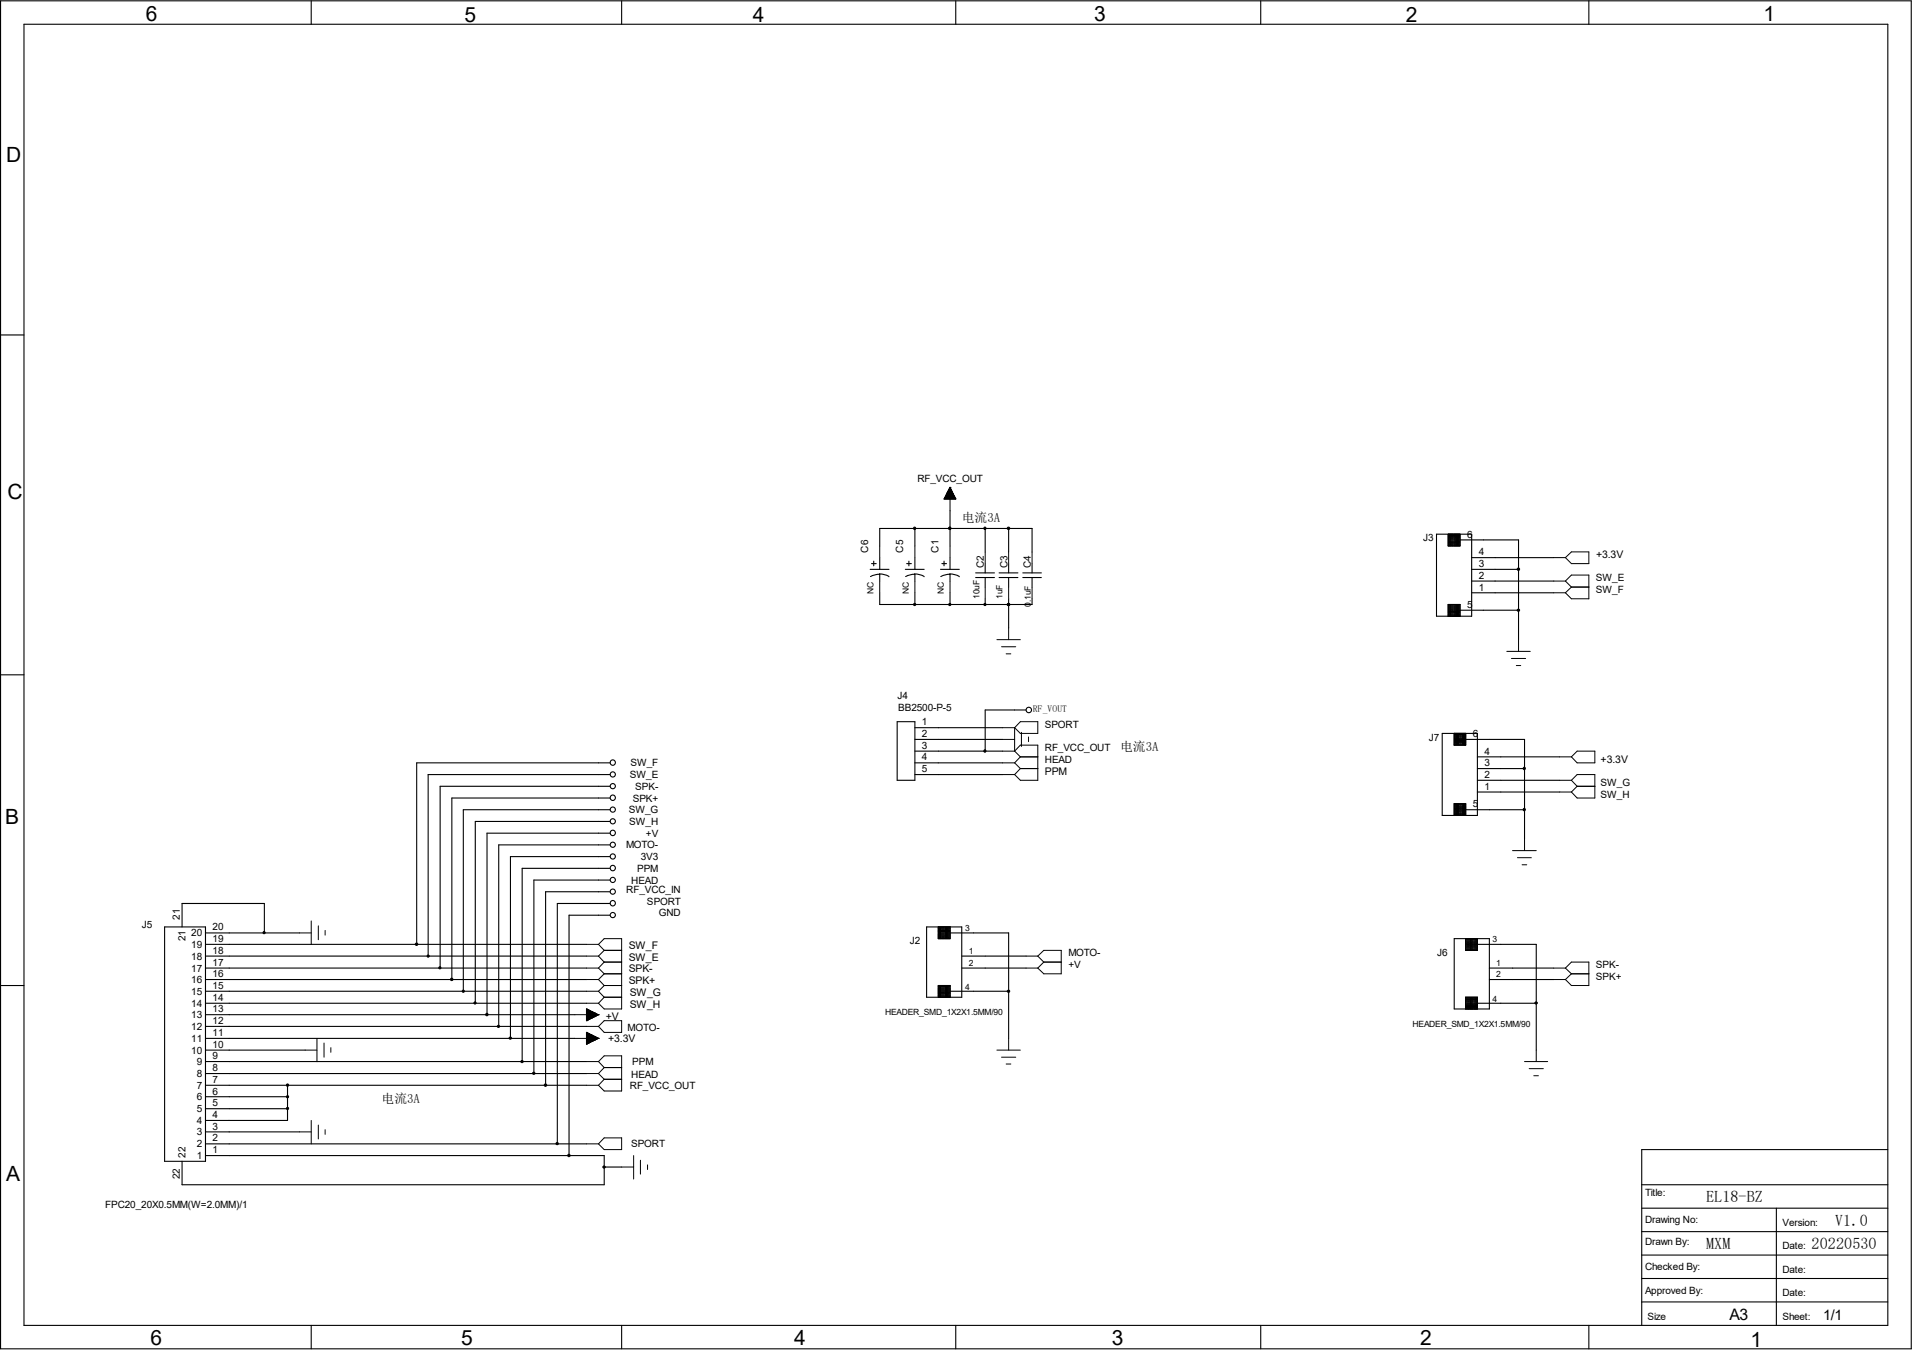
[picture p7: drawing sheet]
<svg xmlns="http://www.w3.org/2000/svg" width="297mm" height="210mm" viewBox="0 0 297 210" stroke-linecap="round" stroke-linejoin="round" font-family="sans-serif">
<g fill="none" stroke="#000" stroke-width=".17">
<path d="M.1 .1h296.8v209.4h-296.8zM3.7 3.8h289.5v202.1h-289.5zM48.3 .1v3.7M96.6 .1v3.7M148.5 .1v3.7M195.8 .1v3.7M246.8 .1v3.7M.1 52h3.6M147.6 79.3v5.5M135.2 88.4h2.9M135.4 87.5h.7M135.7 87.2v.7"/>
<path d="M136.6 89.2h.8l.7 .4M136.7 89.2l-.8 .1-.7 .3M136.7 92.1v1.8h23.6v-.9M136.7 84.8v-2.7h23.6v3.6M136.7 86.6v1.8M136.7 89.2v1.1M140.6 88.4h3M140.8 87.5h.8M141.2 87.2v.7M142.1 89.2h.7l.8 .4M142.1 89.2l-.7 .1-.7 .3M142.1 82.1v2.7"/>
<path d="M142.1 86.6v1.8M142.1 89.2v1.1M142.1 92.1v1.8M146.1 88.4h2.9M146.3 87.5h.7M146.6 87.2v.7M147.5 89.2h.8l.7 .4M147.6 89.2l-.8 .1-.7 .3M147.6 82.1h.1M147.6 86.6v1.8M147.6 89.2v1.1M147.6 92.1v1.8"/>
<path d="M151.6 89h2.9M151.6 89.7h2.9M153 82.1v3.6M153 87.5v1.5M153 89.7v1.5M153 93v.9M155.2 89h2.9M155.2 89.7h2.9M156.7 93.9h.1M156.7 82.1v3.6M156.7 87.5v1.5M156.7 89.7v1.5"/>
<path d="M156.7 93v4.5M158.9 89h2.9M158.9 89.7h2.9M160.3 87.5v1.5M160.3 89.7v1.5M223.1 83h5.5v12.7h-5.5zM225 83v1.8h1.8v-1.8M225 95.7v-1.8h1.8v1.8M225 95.5h1.8M225 95.4h1.8M225 95.2h1.8M225 95h1.8"/>
<path d="M225 94.8h10.9M225 94.6h1.8M225 94.4h1.8M225 94.3h1.8M225 94.1h1.8M225 84.6h1.8M225 84.5h1.8M225 84.2h1.8M225 84.1h1.8M225 83.9h10.9v15.5M225 83.7h1.8M225 83.5h1.8"/>
<path d="M225 83.4h1.8M225 83.2h1.8M225.1 83v1.8M225.1 93.9v1.8M225.3 83v1.8M225.3 93.9v1.8M225.5 83v1.8M225.5 93.9v1.8M225.7 83v1.8M225.7 93.9v1.8M225.9 83v1.8M225.9 93.9v1.8"/>
<path d="M226.1 83v1.8M226.1 93.9v1.8M226.2 83v1.8M226.2 93.9v1.8M226.4 83v1.8M226.4 93.9v1.8M226.6 83v1.8M226.6 93.9v1.8M228.6 92.1h12.7M228.6 90.3h12.7M228.6 88.4h7.3M228.6 86.6h12.7"/>
<path d="M.1 104.8h3.6M94.7 118.5h-30v28.2M139.4 112.1h2.7v9.1h-2.7zM142.1 113h13.6M142.1 114.9h13.6M142.1 116.7h13.6M142.1 118.5h13.6M159.4 110.3h-6.4v6.4M224 113.9h5.5v12.8h-5.5zM225.9 114.9h10.9v15.4M225.9 113.9v1.8h1.8v-1.8M225.9 115.6h1.8"/>
<path d="M225.9 115.4h1.8M225.9 115.2h1.8M225.9 115h1.8M225.9 114.7h1.8M225.9 114.5h1.8M225.9 114.3h1.8M225.9 114.1h1.8M226.1 113.9v1.8M226.2 113.9v1.8M226.4 113.9v1.8M226.6 113.9v1.8M226.8 113.9v1.8"/>
<path d="M226.9 113.9v1.8M227.2 113.9v1.8M227.3 113.9v1.8M227.5 113.9v1.8M229.5 119.4h7.3M229.5 117.6h12.8M94.7 120.3h-28.2v28.2M94.7 125.8h-22.7v28.2M94.7 122.1h-26.3v28.3M94.7 124h-24.5v28.1M94.7 127.6h-20.9v28.2M94.7 129.4h-19.1v28.2"/>
<path d="M94.7 131.2h-17.2v28.2M94.7 133.1h-15.4v28.2M94.7 134.9h-13.6v30M94.7 136.7h-11.8v30.1M94.7 138.5h-9.9v30.1M142.1 120.3h13.6M225.9 126.7v-1.9h1.8v1.9M225.9 126.5h1.8M225.9 126.3h1.8M225.9 126.1h1.8M225.9 125.9h1.8M225.9 125.8h10.9"/>
<path d="M225.9 125.6h1.8M225.9 125.4h1.8M225.9 125.2h1.8M225.9 125h1.8M226.1 124.8v1.9M226.2 124.8v1.9M226.4 124.8v1.9M226.6 124.8v1.9M226.8 124.8v1.9M226.9 124.8v1.9M227.2 124.8v1.9M227.3 124.8v1.9"/>
<path d="M227.5 124.8v1.9M229.5 121.2h12.8M229.5 123h12.8M.1 153.1h3.6M25.6 144h6.3v36.4h-6.3zM28.3 144v-3.7h12.8v4.6M31.9 144.9h14.6M31.9 154h59.2M31.9 148.5h59.2M31.9 150.4h59.2M31.9 146.7h59.2M31.9 155.8h59.2"/>
<path d="M31.9 152.1h59.2M31.9 159.4h59.2M31.9 157.6h57.4M94.7 140.3h-8.1v37.4M94.7 142.2h-6.3v37.3M143.9 144h5.5v10.9h-5.5zM145.8 154.9v-1.8h1.8v1.8M145.8 144v1.8h1.8v-1.8M145.8 145.6h1.8M145.8 145.4h1.8M145.8 145.2h1.8M145.8 145.1h1.8"/>
<path d="M145.8 144.9h10.9v16.4M145.8 144.7h1.8M145.8 144.5h1.8M145.8 144.3h1.8M145.8 144.1h1.8M145.8 154.7h1.8M145.8 154.6h1.8M145.8 154.3h1.8M145.8 154.2h1.8M145.8 154h10.9M145.8 153.8h1.8M145.8 153.6h1.8"/>
<path d="M145.8 153.5h1.8M145.8 153.2h1.8M145.9 144v1.8M145.9 153.1v1.8M146.1 144v1.8M146.1 153.1v1.8M146.3 144v1.8M146.3 153.1v1.8M146.5 144v1.8M146.5 153.1v1.8M146.6 144v1.8M146.6 153.1v1.8"/>
<path d="M146.9 144v1.8M146.9 153.1v1.8M147 144v1.8M147 153.1v1.8M147.2 144v1.8M147.2 153.1v1.8M147.4 144v1.8M147.4 153.1v1.8M149.4 148.5h10M149.4 150.4h10M225.9 145.8h5.5v10.9h-5.5zM227.7 156.7v-1.8h1.8v1.8"/>
<path d="M227.7 145.8v1.8h1.8v-1.8M227.7 147.4h1.8M227.7 147.2h1.8M227.7 147.1h1.8M227.7 146.9h1.8M227.7 146.7h10.9v16.4M227.7 146.5h1.8M227.7 146.3h1.8M227.7 146.2h1.8M227.7 146h1.8M227.7 156.5h1.8M227.7 156.3h1.8"/>
<path d="M227.7 156.2h1.8M227.7 156h1.8M227.7 155.8h10.9M227.7 155.6h1.8M227.7 155.4h1.8M227.7 155.2h1.8M227.7 155.1h1.8M227.9 145.8v1.8M227.9 154.9v1.8M228 145.8v1.8M228 154.9v1.8M228.2 145.8v1.8"/>
<path d="M228.2 154.9v1.8M228.4 145.8v1.8M228.4 154.9v1.8M228.6 145.8v1.8M228.6 154.9v1.8M228.8 145.8v1.8M228.8 154.9v1.8M229 145.8v1.8M229 154.9v1.8M229.2 145.8v1.8M229.2 154.9v1.8M229.3 145.8v1.8"/>
<path d="M229.3 154.9v1.8M231.4 150.4h9.9M231.4 152.1h9.9M31.9 179.5h62v4.5h-65.6v-3.6M31.9 177.7h59.2M31.9 175.8h14.6M31.9 172.2h12.8M31.9 170.3h12.8M31.9 168.6h59.2M31.9 166.8h59.2M31.9 164.9h59.2M31.9 163.1h15.5"/>
<path d="M31.9 161.3h57.4M44.7 168.6v5.4h-12.8M88.4 179.5h.1M293.2 178.6h-38.2v27.3M93.9 181.3h2.7M255 184h38.2M255 187.7h38.2M255 191.3h38.2M255 194.9h38.2M255 198.6h38.2M275.9 187.7v18.2M48.3 205.9v3.6"/>
<path d="M96.6 205.9v3.6M148.5 205.9v3.6M195.8 205.9v3.6M246.8 205.9v3.6M255 202.2h38.2"/>
<circle cx="95.2" cy="118.4" r=".41"/>
<circle cx="159.8" cy="110.3" r=".42"/>
<circle cx="95.2" cy="134.8" r=".41"/>
<circle cx="95.2" cy="123.9" r=".41"/>
<circle cx="95.2" cy="129.4" r=".41"/>
<circle cx="95.2" cy="120.3" r=".4"/>
<circle cx="95.2" cy="136.7" r=".4"/>
<circle cx="95.2" cy="125.8" r=".4"/>
<circle cx="95.2" cy="138.5" r=".4"/>
<circle cx="95.2" cy="122.1" r=".4"/>
<circle cx="95.2" cy="133" r=".4"/>
<circle cx="95.2" cy="131.2" r=".4"/>
<circle cx="95.2" cy="127.6" r=".4"/>
<circle cx="95.2" cy="140.3" r=".41"/>
<circle cx="95.2" cy="142.1" r=".4"/>
</g>
<g fill="none" stroke="#000" stroke-width=".16">
<path d="M146.7 77.5h1.8M146.7 77.4v.1M146.7 77.4h1.7M146.8 77.3h1.6M146.8 77.3v.2M146.8 77.3h1.5M146.9 77.2h1.4M146.9 77h1.3M147 76.9h1.1v.6M147 76.8v.7M147 76.8h1.1M147.1 76.8h1"/>
<path d="M147.1 76.7v.8M147.1 76.7h.9M147.1 76.6h.9M147.1 76.5v1M147.2 76.5h.8M147.2 76.3v1.2M147.2 76.4h.7M147.3 76.3h.6M147.3 76.2v1.3M147.3 76.2h.5M147.4 76.2h.4M147.4 76h.3"/>
<path d="M147.4 75.9h.3M147.4 75.9v1.6M147.5 75.9h.1M147.5 75.8v1.7M147.5 75.8h.1v1.7M147.6 75.7h.1M147.6 75.7v3.6M147.6 75.7l-1 1.8h1.9M147.6 75.7l.9 1.8M147.7 76v1.5M147.7 76.1h-.3v1.4M147.8 76.1v1.4"/>
<path d="M147.9 76.3v1.2M148 76.4v1.1M148 76.6v.9M148.1 76.7v.8M148.2 77h-1.3v.5M148.2 77v.5M148.3 77.1h-1.4v.4M148.3 77.1v.4M148.4 77.3v.2M148.5 77.4v.1M136.7 84.8v1.8M136.7 90.3v1.8"/>
<path d="M142.1 84.8v1.8M142.1 90.3v1.8M147.6 84.8v1.8M147.6 90.3v1.8M153 85.7v1.8M153 91.2v1.8M154.9 99.4h3.6M156.7 97.5v1.9M156.7 85.7v1.8M156.7 91.2v1.8M160.3 85.7v1.8M160.3 91.2v1.8"/>
<path d="M235.9 99.4v1.8M241.3 86.6h1.9M241.3 90.3h1.9M241.3 92.1h1.9M243.2 86.6l.9-.9h2.7v1.8h-2.7zM243.2 90.3l.9-1h2.7v3.7h-2.7l-.9-.9M243.2 90.3l.9 .9M244.1 91.2h2.7M244.1 91.2l-.9 .9M155.6 100.5h2.2M155.7 113h1.9M155.7 114.9h1.9"/>
<path d="M155.7 116.7h1.9M155.7 118.5h1.9M156.3 101.6h.7M157.6 116.7l.9-1h2.7v5.5h-2.7l-.9-.9M157.6 113v3.7M157.6 116.7l.9 .9M157.6 118.5l.9 .9M158.5 112.1h2.7v1.8h-2.7l-.9-.9zM158.5 117.6h2.7M158.5 119.4h2.7M158.5 117.6l-.9 .9M158.5 119.4l-.9 .9"/>
<path d="M158.7 113.7v2.3M159.8 114.5v.7M234.1 101.2h3.6M234.8 102.3h2.2M235.5 103.4h.7M242.3 117.6h1.8M244.1 117.6l.9-.9h2.7v1.8h-2.7zM155.7 120.3h1.9M234.9 132.1h3.7M235.7 133.2h2.2M236.4 134.3h.8M236.8 130.3v1.8"/>
<path d="M242.3 121.2h1.8M242.3 123h1.8M244.1 121.2l.9-.9h2.7v3.7h-2.7l-.9-1M244.1 121.2l.9 .9M245 122.1h2.7M245 122.1l-.9 .9M46.5 144.9h1.8M48.3 143v3.7M49.4 143.8v2.2M50.5 144.5v.7M89.3 157.6h3.7M91.1 158.5h.1"/>
<path d="M91.1 156.7h.1M91.1 148.5h1.9M91.1 150.4h1.9M91.1 159.4h1.9M91.1 152.1h1.9M91.1 156.7v1.8M91.1 156.8h.2v1.7M91.1 156.8h.3v1.6h-.3M91.1 156.9h.5v1.4M91.1 157h.6v1.2M91.1 157.1h.8v1.1h-.8M91.1 157.1h.9v1"/>
<path d="M91.1 157.2h1v.8M91.1 157.3h1.2v.6M91.1 157.4h1.4v.5M91.1 157.4h1.5v.4M91.1 157.5h1.6v.2M91.1 156.7l1.9 .9M91.1 158.5h.2M91.1 158.3h.5M91.1 158.2h.6M91.1 158.1h.9M91.1 158h1.1M91.1 157.9h1.3"/>
<path d="M91.1 157.9h1.4M91.1 157.8h1.5M91.1 157.7h1.7M91.1 157.6h1.9M91.1 154h1.9M91.1 155.8h1.9M91.1 146.7h1.9M91.2 156.8v1.7M91.4 156.8v1.6M91.5 156.9v1.5M91.6 157v1.3M91.8 157.1v1.1"/>
<path d="M91.9 157.1v1.1M92.1 157.2v.9M92.2 157.3v.7M92.4 157.4v.5M92.5 157.4v.5M92.6 157.5v.3M92.8 157.6v.1M92.9 157.6h.1M93 157.6h.1M93 146.7l.9-.9h2.7v10.9h-2.7l-.9-.9M93 152.1l.9 1M93 150.4l.9 .9"/>
<path d="M93 157.6l-1.9 .9M93 154l.9 .9M93 148.5l.9 .9M93 146.7l.9 .9M93.9 149.4h2.7M93.9 147.6h2.7M93.9 151.3h2.7M93.9 158.5h2.7v1.9h-2.7l-.9-1zM93.9 153.1h2.7M93.9 151.3l-.9 .8M93.9 149.4l-.9 1M93.9 154.9h2.7"/>
<path d="M93.9 153.1l-.9 .9M93.9 154.9l-.9 .9M93.9 147.6l-.9 .9M159.4 148.5h1.8M159.4 150.4h1.8M161.2 148.5l.9 .9M161.2 148.5l.9-.9h2.7v3.7h-2.7l-.9-.9M162.1 149.4h2.7M162.1 149.4l-.9 1M241.3 150.4h1.9M241.3 152.1h1.9M243.2 150.4l.9-1h2.7v3.7h-2.7l-.9-1"/>
<path d="M243.2 150.4l.9 .9M244.1 151.3h2.7M244.1 151.3l-.9 .8M46.5 175.8h1.8M47.4 163.1h1.8M48.3 174v3.7M49.2 161.3v3.6M49.4 174.8v2.1M50.3 162v2.2M50.5 175.5v.7M51.4 162.7v.7M89.3 161.3h3.7"/>
<path d="M91.1 162.2h.1M91.1 160.4h.1M91.1 160.4v1.8M91.1 160.4l1.9 .9M91.1 162.1h.2M91.1 160.5h.3v1.6h-.3M91.1 162h.5M91.1 161.9h.6M91.1 160.7h.8v1.1h-.8M91.1 161.7h.9M91.1 161.7h1.1M91.1 161.6h1.3"/>
<path d="M91.1 161.5h1.4M91.1 161.5h1.5M91.1 161.4h1.7M91.1 161.2h1.8v.1M91.1 161.2h1.6v.2M91.1 161.1h1.5v.4M91.1 161h1.4v.5M91.1 161h1.2v.6M91.1 160.9h1v.8M91.1 160.8h.9v.9M91.1 160.7h.6v1.2M91.1 160.6h.5v1.4"/>
<path d="M91.1 160.4h.2v1.7M91.1 168.6h1.9M91.1 177.7h1.9M91.1 166.8h1.9M91.1 164.9h1.9M91.2 160.4v1.7M91.4 160.4v1.7M91.5 160.5v1.5M91.6 160.6v1.3M91.8 160.7v1.1M91.9 160.8v1M92.1 160.8v.9"/>
<path d="M92.2 160.9v.7M92.4 161v.5M92.5 161v.5M92.6 161.1v.3M92.8 161.2v.1M93 161.3h.1M93 164.9l.9-.9h2.7v5.5h-2.7l-.9-.9M93 161.3l-1.9 .9M93 166.8l.9 .8M93 164.9l.9 .9M93.9 176.7h2.7v1.9h-2.7l-.9-.9zM93.9 167.6h2.7"/>
<path d="M93.9 167.6l-.9 1M93.9 165.8h2.7M93.9 165.8l-.9 1M98.4 179.5v3.6M154.9 163.1h3.6M155.6 164.2h2.2M156.3 165.3h.7M156.7 161.3v1.8M236.8 164.9h3.6M237.5 166h2.2M238.3 167.1h.7M238.6 163.1v1.8"/>
<path d="M96.6 181.3h1.8M99.5 180.2v2.2M100.6 180.9v.8"/>
</g>
<g fill="#000" stroke="#000" stroke-width=".16">
<circle cx="142.1" cy="82.1" r=".18"/>
<circle cx="142.1" cy="93.9" r=".17"/>
<circle cx="147.5" cy="82.1" r=".18"/>
<circle cx="147.5" cy="93.9" r=".17"/>
<circle cx="153" cy="82.1" r=".18"/>
<circle cx="153" cy="93.9" r=".17"/>
<circle cx="156.7" cy="82.1" r=".19"/>
<circle cx="156.7" cy="93.9" r=".18"/>
<circle cx="235.9" cy="88.4" r=".19"/>
<circle cx="235.9" cy="94.8" r=".18"/>
<circle cx="153" cy="116.6" r=".18"/>
<circle cx="236.8" cy="119.3" r=".18"/>
<circle cx="236.8" cy="125.7" r=".18"/>
<circle cx="41" cy="144.9" r=".17"/>
<circle cx="64.7" cy="146.7" r=".19"/>
<circle cx="66.5" cy="148.5" r=".17"/>
<circle cx="68.3" cy="150.3" r=".17"/>
<circle cx="70.2" cy="152.1" r=".19"/>
<circle cx="72" cy="154" r=".17"/>
<circle cx="73.8" cy="155.8" r=".17"/>
<circle cx="75.6" cy="157.6" r=".19"/>
<circle cx="77.4" cy="159.4" r=".17"/>
<circle cx="156.7" cy="154" r=".18"/>
<circle cx="238.6" cy="155.8" r=".18"/>
<circle cx="44.7" cy="168.5" r=".18"/>
<circle cx="44.7" cy="170.3" r=".17"/>
<circle cx="44.7" cy="172.2" r=".17"/>
<circle cx="79.3" cy="161.3" r=".18"/>
<circle cx="81.1" cy="164.9" r=".18"/>
<circle cx="82.9" cy="166.7" r=".18"/>
<circle cx="84.7" cy="168.6" r=".19"/>
<circle cx="86.6" cy="177.6" r=".18"/>
<circle cx="88.4" cy="179.5" r=".19"/>
<circle cx="93.8" cy="181.3" r=".18"/>
</g>
<g font-size="3.3">
<text x="22.6" y="3.2">6</text>
<text x="72.2" y="3.4">5</text>
<text x="117" y="3.4">4</text>
<text x="170" y="3.2">3</text>
<text x="218.4" y="3.4">2</text>
<text x="273.9" y="3.2">1</text>
<text x="1" y="25.2">D</text>
<text x="1.2" y="77.5">C</text>
<text x=".8" y="127.9">B</text>
<text x="1" y="183.5">A</text>
<text x="23.4" y="209">6</text>
<text x="71.6" y="209">5</text>
<text x="123.4" y="209">4</text>
<text x="172.7" y="209">3</text>
<text x="220.6" y="209">2</text>
<text x="271.9" y="209.2">1</text>
</g>
<g font-size="2.5">
<text x="265" y="186.7">EL18-BZ</text>
<text x="285.1" y="190.4">V1.0</text>
<text x="265" y="194.1">MXM</text>
<text x="281.4" y="194.1">20220530</text>
<text x="268.7" y="205">A3</text>
</g>
<text font-size="2.2" x="283.2" y="205">1/1</text>
<g font-size="2">
<text x="149.4" y="81.2">电流3A</text>
<text x="174" y="116.7">电流3A</text>
<text x="59.3" y="171.3">电流3A</text>
</g>
<g font-size="1.6">
<text x="142.5" y="74.8">RF_VCC_OUT</text>
<text x="227.9" y="83.5">6</text>
<text x="134.8" y="85.8" transform="rotate(-90 134.8 85.8)">C6</text>
<text x="140.3" y="85.8" transform="rotate(-90 140.3 85.8)">C5</text>
<text x="145.8" y="85.8" transform="rotate(-90 145.8 85.8)">C1</text>
<text x="152.8" y="88.3" transform="rotate(-90 152.8 88.3)">C2</text>
<text x="156.5" y="88.3" transform="rotate(-90 156.5 88.3)">C3</text>
<text x="160.2" y="88.3" transform="rotate(-90 160.2 88.3)">C4</text>
<text x="221.1" y="84.1">J3</text>
<text x="229.7" y="89.9">2</text>
<text x="229.7" y="88.1">3</text>
<text x="229.7" y="86.2">4</text>
<text x="247.9" y="86.6">+3.3V</text>
<text x="227.9" y="94.4">5</text>
<text x="229.7" y="91.7">1</text>
<text x="247.9" y="90.3">SW_E</text>
<text x="247.9" y="92.1">SW_F</text>
<text x="139.4" y="108.6">J4</text>
<text x="139.5" y="110.5">BB2500-P-5</text>
<text x="143.2" y="112.6">1</text>
<text x="162.3" y="113">SPORT</text>
<text x="97.9" y="119">SW_F</text>
<text x="143.2" y="114.5">2</text>
<text x="143.2" y="116.3">3</text>
<text x="143.2" y="118.1">4</text>
<text x="143.2" y="119.9">5</text>
<text x="162.3" y="116.7">RF_VCC_OUT</text>
<text x="162.3" y="118.5">HEAD</text>
<text x="222" y="115">J7</text>
<text x="228.8" y="114.5">6</text>
<text x="230.6" y="119">3</text>
<text x="230.6" y="117.2">4</text>
<text x="248.6" y="118.5">+3.3V</text>
<text x="97.8" y="120.9">SW_E</text>
<text x="98.3" y="124.5">SPK+</text>
<text x="98.7" y="122.7">SPK-</text>
<text x="162.3" y="120.3">PPM</text>
<text x="228.8" y="125.4">5</text>
<text x="230.6" y="122.7">1</text>
<text x="230.6" y="120.8">2</text>
<text x="248.6" y="122.1">SW_G</text>
<text x="248.6" y="124">SW_H</text>
<text x="97.2" y="131.8">MOTO-</text>
<text x="97.7" y="126.3">SW_G</text>
<text x="97.7" y="128.1">SW_H</text>
<text x="100.3" y="130">+V</text>
<text x="98" y="137.2">HEAD</text>
<text x="99" y="135.4">PPM</text>
<text x="99.5" y="133.6">3V3</text>
<text x="27.9" y="142.9" transform="rotate(-90 27.9 142.9)">21</text>
<text x="97.3" y="138.7">RF_VCC_IN</text>
<text x="100.5" y="140.5">SPORT</text>
<text x="102.3" y="142.3">GND</text>
<text x="22" y="144.1">J5</text>
<text x="28.8" y="146.2" transform="rotate(-90 28.8 146.2)">21</text>
<text x="29.7" y="149.1">18</text>
<text x="29.7" y="147.2">19</text>
<text x="29.7" y="145.5">20</text>
<text x="33" y="150">17</text>
<text x="33" y="148.2">18</text>
<text x="33" y="146.3">19</text>
<text x="33" y="144.5">20</text>
<text x="97.7" y="149.3">SW_E</text>
<text x="97.7" y="147.4">SW_F</text>
<text x="141.3" y="146.7">J2</text>
<text x="165.9" y="148.5">MOTO-</text>
<text x="223.2" y="148.5">J6</text>
<text x="29.7" y="154.5">15</text>
<text x="29.7" y="152.7">16</text>
<text x="29.7" y="150.9">17</text>
<text x="33" y="155.4">14</text>
<text x="33" y="153.6">15</text>
<text x="33" y="151.8">16</text>
<text x="97.7" y="152.9">SPK+</text>
<text x="97.7" y="151">SPK-</text>
<text x="97.8" y="154.7">SW_G</text>
<text x="165.9" y="150.4">+V</text>
<text x="247.9" y="150.4">SPK-</text>
<text x="247.9" y="152.1">SPK+</text>
<text x="29.7" y="161.8">11</text>
<text x="29.7" y="160">12</text>
<text x="29.7" y="158.2">13</text>
<text x="29.7" y="156.4">14</text>
<text x="33" y="160.9">11</text>
<text x="33" y="159.1">12</text>
<text x="33" y="157.3">13</text>
<text x="94.1" y="158.4">+V</text>
<text x="94.5" y="161.9">+3.3V</text>
<text x="97.5" y="160.2">MOTO-</text>
<text x="97.8" y="156.5">SW_H</text>
<text x="29.7" y="163.7">10</text>
<text x="30.6" y="167.3">8</text>
<text x="30.6" y="165.4">9</text>
<text x="33" y="166.4">8</text>
<text x="33" y="164.5">9</text>
<text x="33" y="162.7">10</text>
<text x="98" y="167.5">HEAD</text>
<text x="98.2" y="165.5">PPM</text>
<text x="30.6" y="172.8">5</text>
<text x="30.6" y="170.9">6</text>
<text x="30.6" y="169.1">7</text>
<text x="33" y="173.7">4</text>
<text x="33" y="171.8">5</text>
<text x="33" y="170">6</text>
<text x="33" y="168.2">7</text>
<text x="97.8" y="169.1">RF_VCC_OUT</text>
<text x="28.8" y="179.8" transform="rotate(-90 28.8 179.8)">22</text>
<text x="30.6" y="178.2">2</text>
<text x="30.6" y="176.4">3</text>
<text x="30.6" y="174.6">4</text>
<text x="33" y="179.1">1</text>
<text x="33" y="177.3">2</text>
<text x="33" y="175.5">3</text>
<text x="98" y="178.2">SPORT</text>
<text x="27.9" y="183.2" transform="rotate(-90 27.9 183.2)">22</text>
<text x="30.6" y="180">1</text>
<text x="255.5" y="185.8">Title:</text>
<text x="16.3" y="187.7">FPC20_20X0.5MM(W=2.0MM)/1</text>
<text x="255.5" y="190">Drawing No:</text>
<text x="276.9" y="190.4">Version:</text>
<text x="255.5" y="197.3">Checked By:</text>
<text x="255.5" y="193.3">Drawn By:</text>
<text x="276.9" y="197.7">Date:</text>
<text x="276.9" y="194.1">Date:</text>
<text x="255.5" y="201">Approved By:</text>
<text x="276.9" y="201.3">Date:</text>
<text x="255.9" y="205">Size</text>
<text x="276.9" y="205">Sheet:</text>
</g>
<text font-size="1.5" x="160.4" y="110.7">RF_VOUT</text>
<g font-size="1.3">
<text x="135.7" y="92.2" transform="rotate(-90 135.7 92.2)">NC</text>
<text x="141.2" y="92.2" transform="rotate(-90 141.2 92.2)">NC</text>
<text x="146.6" y="92.2" transform="rotate(-90 146.6 92.2)">NC</text>
<text x="152.1" y="93" transform="rotate(-90 152.1 93)">10uF</text>
<text x="155.7" y="93" transform="rotate(-90 155.7 93)">1uF</text>
<text x="160.1" y="94.3" transform="rotate(-90 160.1 94.3)">0.1uF</text>
<text x="149.9" y="144.5">3</text>
<text x="150.5" y="148.2">1</text>
<text x="150.5" y="150">2</text>
<text x="231.8" y="146.4">3</text>
<text x="232.4" y="150">1</text>
<text x="149.9" y="153.8">4</text>
<text x="231.8" y="155.6">4</text>
<text x="232.4" y="151.8">2</text>
<text x="137.5" y="157.7">HEADER_SMD_1X2X1.5MM/90</text>
<text x="219.4" y="159.5">HEADER_SMD_1X2X1.5MM/90</text>
</g>
</svg>
